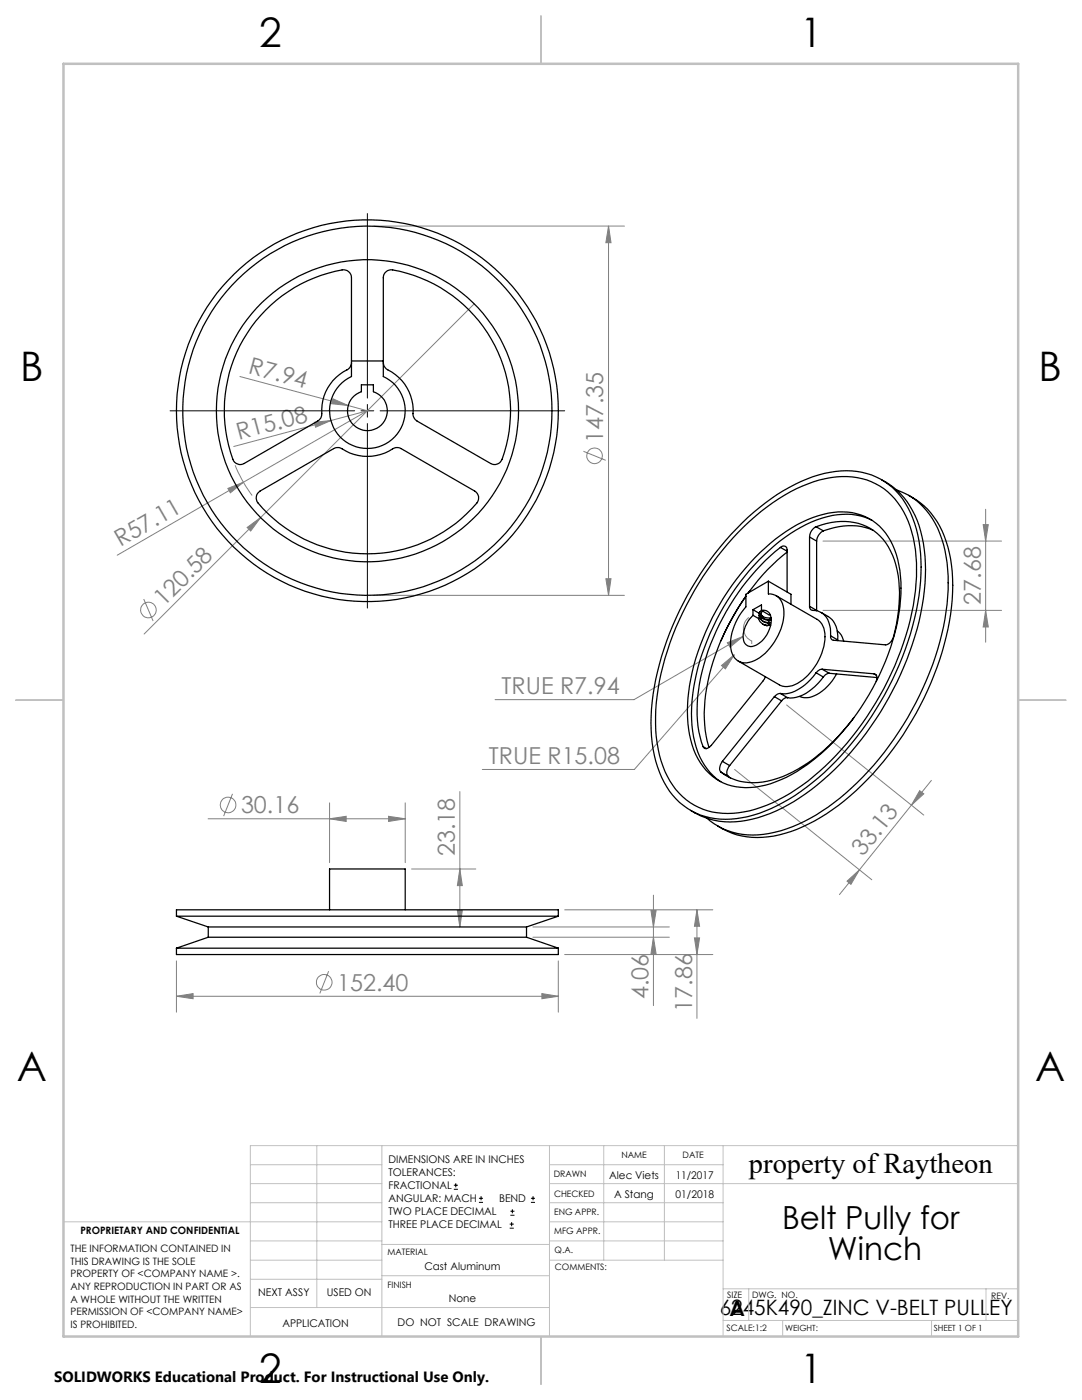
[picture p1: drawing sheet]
<svg xmlns="http://www.w3.org/2000/svg" width="216mm" height="279mm" viewBox="0 0 216 279" stroke-linecap="round" stroke-linejoin="round" font-family="sans-serif">
<g fill="none" stroke="#808080" stroke-width=".2">
<path d="M74.6 45.1h50M121.4 45.1v73.7M121.4 45.1l.5 3.3h-1zM47.9 75.1l21.6 5.8M66.4 79.6l3.1 1.3-3.4-.3zM94.6 60.6l-65.8 65.9M45.5 97.5l3.1-1.3-2.6 2.2zM46.9 92.9a26.2 26.2 0 0 0 3.4 6M48.6 96.2l-25.2 14.6M62.7 84.3l3.3-.4-3 1.4zM66 83.9l-19.4 5.2M69.5 80.9l3.8 1.1"/>
<path d="M73.3 82l-24.7 14.2M73.3 82l-7.3 1.9M116.4 90.1l4.5 1.8M28.7 119.6l1.9 4.3M49.3 105.3l2.7-2-2 2.7zM74.6 118.8h50M120.9 115.5h1l-.5 3.3zM164.2 108h35.6M196.2 104.7h1l-.5 3.3zM196.7 101.6v26.6M144 132.8l2.5-2.1-1.8 2.8zM145.1 128.3l3.1-1.3-2.5 2.2z"/>
<path d="M146.5 130.7l-19.9 22.9h-30.4M148.2 127l-21.7 12.6h-27.7M149.4 123.2a2.72 2.72 0 0 0 .6 4.7v.6M164.2 121.8h35.6M196.7 121.8l.5 3.3h-1zM46.4 158.4l-1.8 4.5M91.8 158v27M146.6 153.6l27.4 22M157 140.7l27.3 22M183.5 157.8l.8 .6-2.4 2.3zM185.8 155.8l-18.3 22.7M41.5 163.4h39.4"/>
<path d="M65.8 163.4l3.3-.5v1zM65.8 160.2v12M77.5 162.9l3.4 .5-3.4 .5zM80.9 160.2v12M82.1 173.4h12.8M91.8 173.4l.5 3.3h-1zM130.4 178.6v22.1M169 175.9l2.5-2.3-1.7 2.9zM35.2 198.8l3.3-.5v1zM35.2 191.8v10.2M35.2 198.8h76.2M65.6 193.8l-1.8 4.5"/>
<path d="M91.3 181.7h1l-.5 3.3zM106.3 187h27.3M106.3 185h27.3M108.1 198.3l3.3 .5-3.3 .5zM111.4 191.8v10.2M112.7 190.5h29.5M112.7 181.6h29.5M129.9 181.7h1l-.5 3.3zM130.4 187l.5 3.4h-1zM138.6 187.2h1l-.5 3.3zM139.1 181.6v21.6M139.1 181.6l.5 3.3h-1z"/>
<circle cx="118.6" cy="90.9" r="1.55"/>
<circle cx="29.6" cy="121.7" r="1.56"/>
<circle cx="45.5" cy="160.6" r="1.55"/>
<circle cx="64.7" cy="196" r="1.56"/>
</g>
<g fill="none" stroke="#000" stroke-width=".2">
<path d="M73.3 42.6v36.8M33.9 82h36.9M72 82h2.6M73.3 80.7v2.6M73.3 84.5v36.9M75.8 82h36.9M90.6 237.3h.8M90.6 236.5h.8M90.9 236.1v.9M95.6 240h.8M95.6 239.1h.8M96 238.7v.8"/>
<path d="M105.9 240h.9M105.9 239.1h.9M106.4 238.7v.8M101.7 245.1h.8M101.7 244.3h.8M101.8 242.5h.9M101.8 241.7h.9M102.1 243.9v.8M102.2 241.3v.8"/>
</g>
<g fill="none" stroke="#c0c0c0" stroke-width=".2">
<path d="M50 232.4h26.2M50 236.2h26.2M63.2 228.6v32.3M76.2 228.6v38.1M109.6 228.6v38.1M109.6 232.4h34.7M109.6 236.2h93.6M120.5 228.6v22.9M132.6 228.6v22.9M144.3 228.6v38.1M203.2 228.6h-153.2v38.1M12.7 243.8h63.5"/>
<path d="M50 251.5h26.2M50 240h26.2M50 247.7h26.2M50 255.3h26.2M76.2 254.6h33.4M76.2 248.4h33.4M109.6 251.5h34.7M109.6 243.8h34.7M109.6 240h34.7M109.6 247.7h34.7M144.3 257.2h58.9M149.4 257.2v6.3"/>
<path d="M196.7 257.2v6.3M50 260.9h59.6M144.3 263.5h58.9M156.2 263.5v3.2M185.9 263.5v3.2"/>
</g>
<path d="M108 3.2v9.5M3.1 139.7h9.6M203.2 139.7h9.5M108 266.7v9.6" fill="none" stroke="#c0c0c0" stroke-width=".25"/>
<path d="M12.7 12.7h190.5v254h-190.5z" fill="none" stroke="#c0c0c0" stroke-width=".5"/>
<g fill="#808080">
<path d="M66.4 79.6l3.1 1.3-3.4-.3z"/>
<path d="M62.7 84.3l3.3-.4-3 1.4z"/>
<path d="M45.5 97.5l3.1-1.3-2.6 2.2z"/>
<path d="M49.3 105.3l2.7-2-2 2.7z"/>
<path d="M108.1 198.3l3.3 .5-3.3 .5zM35.2 198.8l3.3-.5v1z"/>
<path d="M65.8 163.4l3.3-.5v1zM77.5 162.9l3.4 .5-3.4 .5zM145.1 128.3l.6 .9 2.5-2.2zM144 132.8l.7 .7 1.8-2.8z"/>
<path d="M169 175.9l2.5-2.3-1.7 2.9zM183.5 157.8l.8 .6-2.4 2.3z"/>
<path d="M130.4 187l.5 3.4h-1zM129.9 181.7h1l-.5 3.3zM138.6 187.2h1l-.5 3.3zM139.1 181.6l.5 3.3h-1zM91.3 181.7h1l-.5 3.3zM91.8 173.4l.5 3.3h-1z"/>
<path d="M196.7 121.8l.5 3.3h-1zM196.2 104.7h1l-.5 3.3z"/>
<path d="M121.4 45.1l.5 3.3h-1zM120.9 115.5h1l-.5 3.3z"/>
</g>
<g fill="none" stroke="#000" stroke-width=".25">
<path d="M70.1 72.4a1.68 1.68 0 0 1-.8 1.4 9.3 9.3 0 0 0-5.1 9.2l-.2 .4-.6 .6-14.7 8.5a1.58 1.58 0 0 1-2.2-.8 28.5 28.5 0 0 1 22.1-37.9 1.62 1.62 0 0 1 1.5 1.6v19.7a7.5 7.5 0 0 0-2.7 11.5 7.5 7.5 0 0 0 11.8 0 7.5 7.5 0 0 0-2.7-11.5v-19.7a1.59 1.59 0 0 1 1.9-1.5 28.5 28.5 0 0 1 21.6 38.1 1.58 1.58 0 0 1-2.1 .5l-14.7-8.5a1.72 1.72 0 0 1-.8-1.5 9.2 9.2 0 0 0-5.4-8.9l-.4-.6-.1-.6M70.1 72h6.4M72.1 76.8h2.4v1.4a4 4 0 0 1 2 6.1 4 4 0 0 1-6.4 0 4 4 0 0 1 2-6.1zM51.4 98.5l.5-.5 14.7-8.5a1.68 1.68 0 0 1 1.7 .1 9.4 9.4 0 0 0 10.5-.2l.6-.1 .6 .2 14.7 8.5a1.58 1.58 0 0 1 .4 2.4 28.5 28.5 0 0 1-43.8-.3l-.2-.7zM175.9 95.7a15.8 15.8 0 0 1 8.1 11.5 40.6 40.6 0 0 1-1.9 21.3 62.3 62.3 0 0 1-20.2 29.1 27.9 27.9 0 0 1-16.2 6.4 14.1 14.1 0 0 1-7.9-2.3M178.9 97.8a14.5 14.5 0 0 1 9 9.8 35.9 35.9 0 0 1 0 18.9 62.1 62.1 0 0 1-22.7 34.6 26.3 26.3 0 0 1-16 5.5 13.6 13.6 0 0 1-8.1-3.3M181.3 98.8a16.2 16.2 0 0 1 8.1 11.6 39.9 39.9 0 0 1-1.4 19.7 62.2 62.2 0 0 1-20.7 30.6 29.5 29.5 0 0 1-15.1 6.4 13.9 13.9 0 0 1-9-2.2M148.1 104.4a36.7 36.7 0 0 1 16.4-9.9 14.5 14.5 0 0 1 14.3 3.5 20.8 20.8 0 0 1 5 13.8 52.6 52.6 0 0 1-6.5 25.4 57.4 57.4 0 0 1-19.9 22.3 23.6 23.6 0 0 1-14.7 3.9 13.7 13.7 0 0 1-11.1-9.3 33 33 0 0 1-.8-18.5 63 63 0 0 1 17.3-31.2zM148.4 105.1a34.8 34.8 0 0 1 16.3-9.6 13.7 13.7 0 0 1 16.9 9.6 34.8 34.8 0 0 1 0 18.7 60.3 60.3 0 0 1-21.5 32.9 26.5 26.5 0 0 1-14.9 5.6 13.2 13.2 0 0 1-12.9-9.4 33.4 33.4 0 0 1-.4-18.5 62.1 62.1 0 0 1 16.5-29.3zM148.8 118.6l4.5-2.6v2.5a2.94 2.94 0 0 1 3.1 3 11.6 11.6 0 0 1-5.8 10.3 3 3 0 0 1-4.8-2.3 11.2 11.2 0 0 1 3-8.4zM150.7 111.3a29.1 29.1 0 0 1 14.6-8.9 11.2 11.2 0 0 1 13.6 8.3 29.9 29.9 0 0 1-.8 17.2 48.9 48.9 0 0 1-17 24.7 21.8 21.8 0 0 1-12.3 4.6 11.1 11.1 0 0 1-10.7-8.5 30.4 30.4 0 0 1 .7-17.3 51 51 0 0 1 11.9-20.1zM153.3 116l4.5 2.6v2"/>
<path d="M154.9 118.9l8.2 4.7a4.1 4.1 0 0 1 1.5 4.1 11.6 11.6 0 0 1-6.5 9.1l-1.5 .2-.8-.2-8.5-4.9M155.7 109.3a.74 .74 0 0 1 .9-.3 .74 .74 0 0 1 .5 .7v8.4M155.7 109.3a46.1 46.1 0 0 0-16.5 29.8 22.6 22.6 0 0 0 1.1 9.9M155.7 109.3l1.4 .7M157.1 110.2a38.5 38.5 0 0 0-7.8 8.2l.3-.5M161.5 107.2v13.8M161.5 107.2l1.4 .8M162.8 105.1a11.8 11.8 0 0 1 12.2 1.3 14.5 14.5 0 0 1 4.4 10.6 29.4 29.4 0 0 1-1.4 10.7l-.4 .5-.7 .5-10.6-.9a.7 .7 0 0 1-.6-.9M162.8 105.1a2.35 2.35 0 0 0-1.3 2.1M162.8 105.1l1.5 .8M162.9 108v13.9M164.3 105.9a2.48 2.48 0 0 0-1.4 2.1"/>
<path d="M174 103.8a13.4 13.4 0 0 0-11 0 35.1 35.1 0 0 0-14.4 11.2 48.3 48.3 0 0 0-10.5 24.9 20.4 20.4 0 0 0 2.5 12.8l1.1 1.5 1.2 1.2 .9 .6M174.3 105.9a12.9 12.9 0 0 0-10 0M143.8 127.9a54.4 54.4 0 0 1 5-8.9 43.7 43.7 0 0 0-8.3 23.3l.2 3.5 .8 3.4M150.2 122.8l1.2 .7M150.2 121.7l1.7-1v1.1M150.2 121.7v1.1M150.2 121.7l1.2 .7M151.4 123.5a1.69 1.69 0 0 0 1.9 1.3M151.4 122.4l.4 .4M151.6 122.1a.97 .97 0 0 0 .7 1M151.8 122.8h-.4l.4 .5M151.8 123.4h-.4v.1"/>
<path d="M151.8 123.4a1.42 1.42 0 0 0 1.4 1M151.8 122.8a1.52 1.52 0 0 0 1.4 1M151.8 123.3a1.43 1.43 0 0 0 1.4 .9M151.8 122.8a1.46 1.46 0 0 0 1.4 .9M151.8 122.8h.1M151.8 123.3v.1M151.9 121.8a1.62 1.62 0 0 1 2 1.9 5.7 5.7 0 0 1-3.8 5.3 1.68 1.68 0 0 1-1.8-2 6.2 6.2 0 0 1 1.9-4.2M151.9 121.8l-.5 .6M151.9 121.8l1.8 1M152.2 124.5l1.1 .3M152.2 122a.68 .68 0 0 0-.3 .8 .68 .68 0 0 0 .7 .4l1.2 .1M152.7 135l-.4 .9-10.4 12.9-.7 .5a.6 .6 0 0 1-.9-.3"/>
<path d="M153.2 123.7h.4M153.2 124.4l.3 .3M153.2 123.8l.4 .4M153.2 124.2h.4M153.2 123.7v.1M153.2 124.2v.2M153.2 123.6l.4 .1M153.5 124.7l-.2 .1M153.5 124.7l.3 .1M153.5 123.6l.1 .1M153.5 123.6l.4 .2M153.8 123.5l-.3 .1"/>
<path d="M154.5 139l-10.4 12.9M154.5 139l1.5 .9M155.7 138.4a1.54 1.54 0 0 0-1.2 .6M155.7 138.4l1.5 .8M156 139.9l-10.4 12.9M157.2 139.2a1.3 1.3 0 0 0-1.2 .7M161.5 121a.69 .69 0 0 0 .6 .8 3.3 3.3 0 0 1 3.5 3l.1 2.1M161.5 121l1.4 .8M162.8 134.3a9.5 9.5 0 0 1-6 4.2l-1.1-.1M162.8 134.3l1.5 .8M163.9 122.2a4.9 4.9 0 0 1 3.2 5.5M164 133.6a1.64 1.64 0 0 0-1.2 .7"/>
<path d="M164 133.6l10.4 .9M164 133.6l1.5 .8M164.3 135.1a9.2 9.2 0 0 1-6.6 4.2l-.5-.1M165.5 134.4a1.56 1.56 0 0 0-1.2 .7M165.5 134.4l9.5 .8M165.7 126.9l1.4 .8M166.9 134.5a8.7 8.7 0 0 1-5.9 4.7l-1.5-.2M167.1 125.9l.2 .1a3.2 3.2 0 0 1 1 2M167.1 127.7v.1M174.4 134.5a1 1 0 0 1 .4 1.5M174.4 134.5l.4 .2M140.3 149l.7 .4"/>
<path d="M143.9 154.1l1.4 .8M144.1 151.9a1.75 1.75 0 0 0-.2 2.2M144.1 151.9l1.5 .9M145.3 154.9l.4 .4M145.6 152.8a1.66 1.66 0 0 0-.3 2.1M170.4 143.2a35.4 35.4 0 0 1-14.2 11.8 12.6 12.6 0 0 1-11.7-.4l-.6-.5M35.2 189.2h76.2M35.2 189.2v1.3h76.2v-1.3M35.2 182.8h76.2M35.2 182.8v-1.2h76.2v1.2M35.2 182.8l6.4 2.2M41.6 187h63.5"/>
<path d="M41.6 185h63.5M41.6 187l-6.4 2.2M41.6 185v2M65.8 181.6v-8.2h15.1v8.2M105.1 187l6.3 2.2M105.1 185v2M111.4 182.8l-6.3 2.2"/>
<circle cx="73.3" cy="82" r="38.1"/>
<circle cx="73.3" cy="82" r="36.8"/>
<circle cx="73.3" cy="82" r="30.1"/>
</g>
<g font-size="8.1">
<text x="51.7" y="9.3">2</text>
<text x="159.7" y="9.3">1</text>
<text x="4" y="76">B</text>
<text x="207.2" y="76">B</text>
<text x="3.3" y="215.7">A</text>
<text x="206.5" y="215.7">A</text>
<text x="51.7" y="276">2</text>
<text x="159.7" y="276">1</text>
</g>
<g font-size="6.3">
<text x="156.1" y="245.4">Belt Pully for</text>
<text x="165.2" y="251.4">Winch</text>
</g>
<text font-size="5.7" x="149.4" y="234.1">property of Raytheon</text>
<g font-size="4.7" fill="#808080">
<text x="49.4" y="74.5" transform="rotate(15 49.4 74.5)">R7.94</text>
<text x="47.7" y="87.8" transform="rotate(-15 47.7 87.8)">R15.08</text>
<text x="120.4" y="88.4" transform="rotate(-90 120.4 88.4)">147.35</text>
<text x="24" y="109.3" transform="rotate(-30 24 109.3)">R57.11</text>
<text x="32.7" y="121.1" transform="rotate(-45 32.7 121.1)">120.58</text>
<text x="195.7" y="120.7" transform="rotate(-90 195.7 120.7)">27.68</text>
<text x="100.1" y="138.6">TRUE R7.94</text>
<text x="97.6" y="152.5">TRUE R15.08</text>
<text x="48.1" y="162.3">30.16</text>
<text x="90.8" y="170.9" transform="rotate(-90 90.8 170.9)">23.18</text>
<text x="172.2" y="171.1" transform="rotate(-51 172.2 171.1)">33.13</text>
<text x="67.3" y="197.7">152.40</text>
<text x="129.4" y="199.4" transform="rotate(-90 129.4 199.4)">4.06</text>
<text x="138.1" y="201.9" transform="rotate(-90 138.1 201.9)">17.86</text>
</g>
<g font-size="4.2">
<text x="143.6" y="262.4">6245K490_ZINC V-BELT PULLEY</text>
<text x="145.6" y="262.7">A</text>
</g>
<text font-size="3" x="10.8" y="275.7">SOLIDWORKS Educational Product. For Instructional Use Only.</text>
<g font-size="2.1">
<text x="77.5" y="232.2">DIMENSIONS ARE IN INCHES</text>
<text x="77.5" y="234.7">TOLERANCES:</text>
<text x="77.5" y="237.3">FRACTIONAL</text>
<text x="77.5" y="239.9">ANGULAR: MACH</text>
<text x="99.6" y="239.9">BEND</text>
<text x="121.5" y="235.2">Alec Viets</text>
<text x="122.5" y="239">A Stang</text>
<text x="134.8" y="239">01/2018</text>
<text x="134.8" y="235.2">11/2017</text>
<text x="77.5" y="242.5">TWO PLACE DECIMAL</text>
<text x="77.5" y="245.1">THREE PLACE DECIMAL</text>
<text x="84.7" y="253.4">Cast Aluminum</text>
<text x="51.5" y="258.7">NEXT ASSY</text>
<text x="65.2" y="258.6">USED ON</text>
<text x="89.5" y="259.8">None</text>
<text x="56.3" y="264.8">APPLICATION</text>
<text x="79.3" y="264.6">DO NOT SCALE DRAWING</text>
</g>
<g font-size="2">
<text x="14.1" y="249.9">THE INFORMATION CONTAINED IN</text>
<text x="16" y="246.3">PROPRIETARY AND CONFIDENTIAL</text>
<text x="14.1" y="252.4">THIS DRAWING IS THE SOLE</text>
<text x="14.1" y="254.9">PROPERTY OF &lt;COMPANY NAME &gt;.</text>
<text x="14.1" y="257.4">ANY REPRODUCTION IN PART OR AS</text>
<text x="14.1" y="260">A WHOLE WITHOUT THE WRITTEN</text>
<text x="14.1" y="262.5">PERMISSION OF &lt;COMPANY NAME&gt;</text>
<text x="14.1" y="265">IS PROHIBITED.</text>
</g>
<g font-size="1.8">
<text x="124" y="231.1">NAME</text>
<text x="136.2" y="231.1">DATE</text>
<text x="110.5" y="234.8">DRAWN</text>
<text x="110.5" y="238.9">CHECKED</text>
<text x="110.6" y="242.5">ENG APPR.</text>
<text x="77.3" y="250.5">MATERIAL</text>
<text x="110.6" y="246.3">MFG APPR.</text>
<text x="110.7" y="250">Q.A.</text>
<text x="77.3" y="257">FINISH</text>
<text x="110.7" y="253.5">COMMENTS:</text>
<text x="145.1" y="259">SIZE</text>
<text x="150.1" y="259.1">DWG. NO.</text>
<text x="197.8" y="259.2">REV.</text>
<text x="145" y="265.7">SCALE:1:2</text>
</g>
<g font-size="1.7">
<text x="156.7" y="265.7">WEIGHT:</text>
<text x="186.3" y="265.7">SHEET 1 OF 1</text>
</g>
</svg>
